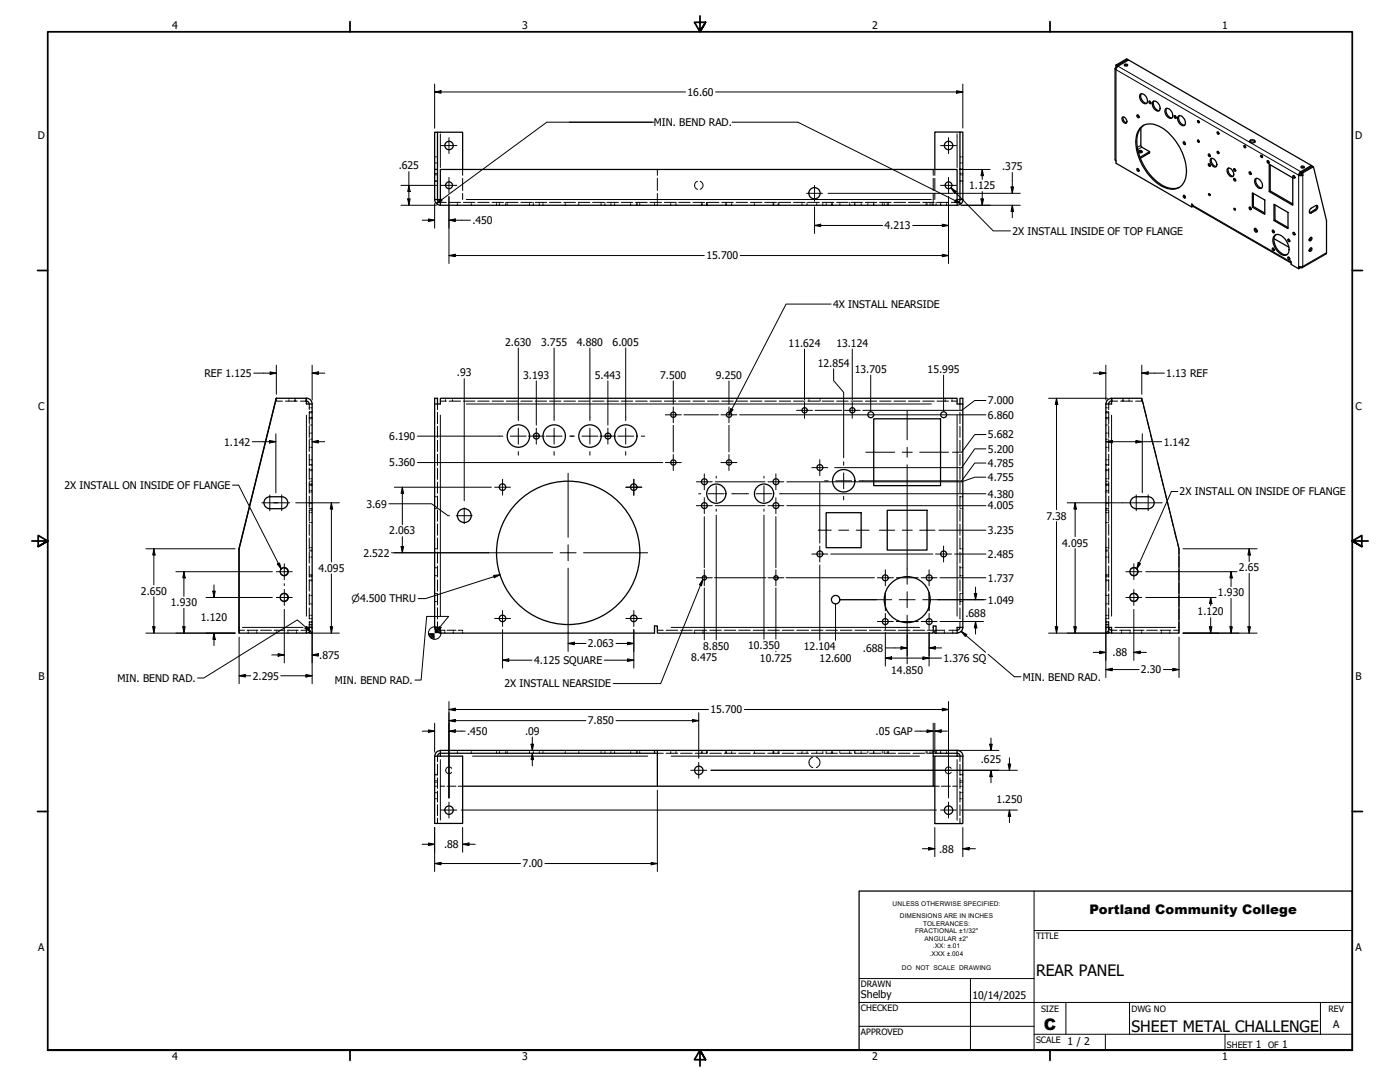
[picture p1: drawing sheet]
<svg xmlns="http://www.w3.org/2000/svg" width="559mm" height="432mm" viewBox="0 0 559 432" stroke-linecap="round" stroke-linejoin="round" font-family="sans-serif">
<!-- layer: Hidden (ANSI) -->
<g fill="none" stroke="#000" stroke-width=".4">
<path d="M173.5 62.6h.4M173.5 72.1h.4M173.5 69.2h.4M173.5 72.4h.4M174.2 62.6h.4M174.2 72.1h.4M174.2 69.2h.4M174.2 72.4h.4M184.7 67.6v2.4M184.7 71.2v4.8M184.7 77.2v2.4M262.4 67.6v2.4"/>
<path d="M262.4 71.2v4.8M262.4 77.2v2.8M278.4 72.4a1.67 1.67 0 0 0-1.2 1.6 1.67 1.67 0 0 0 1.2 1.6M279.5 72.4a1.66 1.66 0 0 1 1.1 1.6 1.66 1.66 0 0 1-1.1 1.6M372.5 67.6v2.4M372.5 71.2v4.8M372.5 77.2v2.8M373.1 67.6v2.4M373.1 71.2v4.8M373.1 77.2v2.4M383.2 62.6h.3M383.2 72.1h.3"/>
<path d="M383.2 72.3h.3M383.2 69.2h.3M383.9 62.6h.4M383.9 72.1h.4M383.9 72.3h.4M383.9 69.2h.4M175.8 80.8h2.3M179.3 80.8h4.5M182.6 80.8v.4M182.6 81.5v.4M185 80.8h4.5M188.1 80.8v.4"/>
<path d="M188.1 81.5v.4M190.7 80.8h4.6M196.4 80.8h4.6M198.2 80.8v.4M198.2 81.5v.4M199.3 80.8v.4M199.3 81.5v.4M201.9 80.8v.4M201.9 81.5v.4M202.1 80.8h4.7M202.4 80.8v.4M202.4 81.5v.4"/>
<path d="M207.9 80.8h4.6M211.3 80.8v.4M211.3 81.5v.4M212.9 80.8v.4M212.9 81.5v.4M213.6 80.8h4.6M215.3 80.8v.4M215.3 81.5v.4M216.7 80.8v.4M216.7 81.5v.4M219.3 80.8h4.6M225 80.8h4.7"/>
<path d="M225.6 80.8v.4M225.6 81.5v.4M230.8 80.8h4.6M231 80.8v.4M231 81.5v.4M236.5 80.8h4.6M239.9 80.8v.4M239.9 81.5v.4M241.4 80.8v.4M241.4 81.5v.4M242.3 80.8h4.5M243.8 80.8v.4"/>
<path d="M243.8 81.5v.4M245.3 80.8v.4M245.3 81.5v.4M248 80.8h4.5M251.7 80.8v.4M251.7 81.5v.4M253.7 80.8h4.6M254.2 80.8v.4M254.2 81.5v.4M254.3 80.8v.4M254.3 81.5v.4M255.3 80.8v.4"/>
<path d="M255.3 81.5v.4M259.5 80.8h4.5M261.2 80.8v.4M261.2 81.5v.4M262.4 80.4v.8M262.4 81.5v.4M265.2 80.8h4.5M267.7 80.8v.4M267.7 81.5v.4M269.8 80.8v.4M269.8 81.5v.4M270.9 80.8h4.6"/>
<path d="M276.6 80.8h4.6M280 80.8v.4M280 81.5v.4M280.3 80.8v.4M280.3 81.5v.4M282 80.8v.4M282 81.5v.4M282.1 80.8v.4M282.1 81.5v.4M282.3 80.8v.4M282.3 81.5v.4M282.4 80.8h4.6"/>
<path d="M288.1 80.8h4.6M289.7 80.8v.4M289.7 81.5v.4M289.9 80.8v.4M289.9 81.5v.4M292 80.8v.4M292 81.5v.4M293.8 80.8h4.6M299.5 80.8h4.6M301.1 80.8v.4M301.1 81.5v.4M305.2 80.8h4.7"/>
<path d="M308.5 80.8v.4M308.5 81.5v.4M308.7 80.8v.4M308.7 81.5v.4M308.9 80.8v.4M308.9 81.5v.4M310.6 80.8v.4M310.6 81.5v.4M310.9 80.8v.4M310.9 81.5v.4M311 80.8h4.6M316.7 80.8h4.6"/>
<path d="M320.1 80.8v.4M320.1 81.5v.4M322.1 80.8v.4M322.1 81.5v.4M322.5 80.8h4.5M326 80.8v.4M326 81.5v.4M328.2 80.8h4.6M328.4 80.8v.4M328.4 81.5v.4M329.8 80.8v.4M329.8 81.5v.4"/>
<path d="M331.9 80.8v.4M331.9 81.5v.4M332.3 80.8v.4M332.3 81.5v.4M333.9 80.8h4.6M335.2 80.8v.4M335.2 81.5v.4M339.2 80.8v.4M339.2 81.5v.4M339.7 80.8h4.5M341.2 80.8v.4M341.2 81.5v.4"/>
<path d="M343.7 80.8v.4M343.7 81.5v.4M345.4 80.8h4.5M346.4 80.8v.4M346.4 81.5v.4M348.7 80.8v.4M348.7 81.5v.4M351.1 80.8h4.6M352.2 80.8v.4M352.2 81.5v.4M352.9 80.8v.4M352.9 81.5v.4"/>
<path d="M354.1 80.8v.4M354.1 81.5v.4M354.6 80.8v.4M354.6 81.5v.4M356.8 80.8h4.6M362.6 80.8h4.6M368.3 80.8h4.6M369.6 80.8v.4M369.6 81.5v.4M370 80.8v.4M370 81.5v.4M371.2 80.8v.4"/>
<path d="M371.2 81.5v.4M372 80.8v.4M372 81.5v.4M372.5 80.4v.8M372.5 81.5v.4M373.6 80.8v.4M373.6 81.5v.4M374 80.8h4.6M375.4 80.8v.4M375.4 81.5v.4M375.5 80.8v.4M375.5 81.5v.4"/>
<path d="M377.8 80.8v.4M377.8 81.5v.4M379.7 80.8h2.3M110.3 159.7v.4h2.4M110.3 158.9v.4M115.3 158.9v.4M115.3 159.7v.4M117.6 158.9v.4M117.6 159.7v.4M118 158.9v.4M118 159.7v.4M122 158.9v.4"/>
<path d="M122 159.7v.4M177.9 158.9v.4M177.9 159.7v.4M180.6 158.9v.4M180.6 159.7v.4M322.9 158.9v.4M322.9 159.7v.4M327.3 158.9v.4M327.3 159.7v.4M377.3 158.9v.4M377.3 159.7v.4M380 158.9v.4"/>
<path d="M380 159.7v.4M443.9 158.9v.4M443.9 159.7v.4M448 158.9v.4M448 159.7v.4M448.4 158.9v.4M448.4 159.7v.4M450.7 158.9v.4M450.7 159.7v.4M455.7 159.7v.4h-2.4M455.7 159.3v-.4l.5 2.2M113.9 160.1h4.8"/>
<path d="M119.9 160.1h2.4M123.4 167.1h.4M123.4 178.5h.4M123.4 169.6h.4M123.4 175.3h.4M123.4 172.8h.4M123.4 166.6h.4M123.4 164.5h.4M123.4 164.8h.4M123.4 162.8h.4M123.4 166.8h.4M123.4 164.3h.4"/>
<path d="M123.4 161.2v2.2M123.4 164.5v4.5M123.4 170.1v4.5M123.4 175.7v4.4M124.2 167.1h.4M124.2 178.5h.4M124.2 169.6h.4M124.2 175.3h.4M124.2 172.8h.4M124.2 166.6h.4M124.2 164.5h.4M124.2 164.8h.4"/>
<path d="M124.2 162.8h.4M124.2 166.8h.4M124.2 164.3h.4M174.6 161.2v2.2M174.6 164.5v4.5M174.6 170.1v4.5M174.6 175.7v4.4M175.8 160.1h2.3M179.3 160.1h4.5M185 160.1h4.5M190.7 160.1h4.6M196.4 160.1h4.6"/>
<path d="M202.1 160.1h4.7M207.9 160.1h4.6M213.6 160.1h4.6M219.3 160.1h4.6M225 160.1h4.7M230.8 160.1h4.6M236.5 160.1h4.6M242.3 160.1h4.5M248 160.1h4.5M253.7 160.1h4.6M259.5 160.1h4.5M265.2 160.1h4.5"/>
<path d="M270.9 160.1h4.6M276.6 160.1h4.6M282.4 160.1h4.6M288.1 160.1h4.6M293.8 160.1h4.6M299.5 160.1h4.6M305.2 160.1h4.7M311 160.1h4.6M316.7 160.1h4.6M322.5 160.1h4.5M328.2 160.1h4.6M333.9 160.1h4.6"/>
<path d="M339.7 160.1h4.5M345.4 160.1h4.5M351.1 160.1h4.6M356.8 160.1h4.6M362.6 160.1h4.6M368.3 160.1h4.6M374 160.1h4.6M379.7 160.1h2.3M383.2 161.2v2.2M383.2 164.5v4.5M383.2 170.1v4.5M383.2 175.7v4.4"/>
<path d="M441.4 167.1h.4M441.4 178.5h.4M441.4 169.6h.4M441.4 175.3h.4M441.4 172.8h.4M441.4 166.6h.4M441.4 164.5h.4M441.4 164.8h.4M441.4 162.8h.4M441.4 166.8h.4M441.4 164.3h.4M442.2 167.1h.3"/>
<path d="M442.2 178.5h.3M442.2 169.6h.3M442.2 175.3h.3M442.2 172.8h.3M442.2 166.6h.3M442.2 164.5h.3M442.2 164.8h.3M442.2 162.8h.3M442.2 166.8h.3M442.2 164.3h.3M442.5 161.2v2.2M442.5 164.5v4.5"/>
<path d="M442.5 170.1v4.5M442.5 175.7v4.4M443.7 160.1h2.4M447.3 160.1h4.8M456.5 162.2l1.1 4.4M457.8 167.6l1.1 4.4M459.2 173.1l1 4.4M460.6 178.6l1 4.3M123.4 193.8h.4M123.4 192h.4M123.4 193.2h.4M123.4 195.7h.4"/>
<path d="M123.4 193.5h.4M123.4 191.1h.4M123.4 185.6h.4M123.4 183.5h.4M123.4 187.8h.4M123.4 185.4h.4M123.4 196.3h.4M123.4 187.5h.4M123.4 181.3v4.4M123.4 186.8v4.5M123.4 192.4v4.4M123.4 198v4.4"/>
<path d="M124.2 193.8h.4M124.2 192h.4M124.2 193.2h.4M124.2 195.7h.4M124.2 193.5h.4M124.2 191.1h.4M124.2 185.6h.4M124.2 183.5h.4M124.2 187.8h.4M124.2 185.4h.4M124.2 196.3h.4M124.2 187.5h.4"/>
<path d="M173.5 198.2h.4M174.2 198.2h.4M174.6 181.3v4.4M174.6 186.8v4.5M174.6 192.4v4.4M174.6 198v4.4M383.2 181.3v4.4M383.2 186.8v4.5M383.2 192.4v4.4M383.2 198v4.4M383.2 198.2h.3M383.9 198.2h.4"/>
<path d="M441.4 193.8h.4M441.4 192h.4M441.4 193.2h.4M441.4 195.7h.4M441.4 193.5h.4M441.4 191.1h.4M441.4 185.6h.4M441.4 183.5h.4M441.4 187.8h.4M441.4 185.4h.4M441.4 196.3h.4M441.4 187.5h.4"/>
<path d="M442.2 193.8h.3M442.2 192h.3M442.2 193.2h.3M442.2 195.7h.3M442.2 193.5h.3M442.2 191.1h.3M442.2 185.6h.3M442.2 183.5h.3M442.2 187.8h.3M442.2 185.4h.3M442.2 196.3h.3M442.2 187.5h.3"/>
<path d="M442.5 181.3v4.4M442.5 186.8v4.5M442.5 192.4v4.4M442.5 198v4.4M461.9 184l1.1 4.4M463.2 189.5l1.1 4.4M464.6 194.9l1.1 4.4M123.4 203h.4M123.4 204.6h.4M123.4 218.6h.4M123.4 203.6h.4M123.4 219.5h.4"/>
<path d="M123.4 200.9h.4M123.4 200.6h.4M123.4 219.9h.4M123.4 208.5h.4M123.4 203.6v4.4M123.4 209.1v4.5M123.4 214.7v4.4M124.2 203h.4M124.2 204.6h.4M124.2 218.6h.4M124.2 203.6h.4M124.2 219.5h.4"/>
<path d="M124.2 200.9h.4M124.2 200.6h.4M124.2 219.9h.4M124.2 208.5h.4M173.5 219h.4M173.5 203h.4M174.2 219h.4M174.2 203h.4M174.6 203.6v4.4M174.6 209.1v4.5M174.6 214.7v4.4M383.2 203.6v4.4"/>
<path d="M383.2 209.1v4.5M383.2 214.7v4.4M383.2 219h.3M383.2 203h.3M383.9 219h.4M383.9 203h.4M441.4 203h.4M441.4 204.6h.4M441.4 218.6h.4M441.4 203.6h.4M441.4 219.5h.4M441.4 200.9h.4"/>
<path d="M441.4 200.6h.4M441.4 219.9h.4M441.4 208.5h.4M442.2 203h.3M442.2 204.6h.3M442.2 218.6h.3M442.2 203.6h.3M442.2 219.5h.3M442.2 200.9h.3M442.2 200.6h.3M442.2 219.9h.3M442.2 208.5h.3"/>
<path d="M442.5 203.6v4.4M442.5 209.1v4.5M442.5 214.7v4.4M466 200.4l1 4.4M467.3 205.9l1.1 4.3M468.6 211.3l1.1 4.4M470 216.8l.5 2.2v2.1M112 228.9l1.4 .8M112 239.2l1.4 .8M113.4 226.6l-1 .3-.4 .4M113.4 236.9l-1 .3-.4 .4M123.4 229.7h.4"/>
<path d="M123.4 230.2h.4M123.4 231.8h.4M123.4 229.4h.4M123.4 222.3h.4M123.4 237.6h.4M123.4 231.5h.4M123.4 220.3v4.4M123.4 225.9v4.4M123.4 231.4v4.5M123.4 237v4.4M124.2 229.7h.4M124.2 230.2h.4"/>
<path d="M124.2 231.8h.4M124.2 229.4h.4M124.2 222.3h.4M124.2 237.6h.4M124.2 231.5h.4M173.5 236.9h.4M173.5 226.6h.4M173.5 229.7h.4M174.2 236.9h.4M174.2 226.6h.4M174.2 229.7h.4M174.6 220.3v4.4"/>
<path d="M174.6 225.9v4.4M174.6 231.4v4.5M174.6 237v4.4M383.2 220.3v4.4M383.2 225.9v4.4M383.2 231.4v4.5M383.2 237v4.4M383.2 236.9h.3M383.2 226.6h.3M383.2 229.7h.3M383.9 236.9h.4M383.9 226.6h.4"/>
<path d="M383.9 229.7h.4M441.4 229.7h.4M441.4 230.2h.4M441.4 231.8h.4M441.4 229.4h.4M441.4 222.3h.4M441.4 237.6h.4M441.4 231.5h.4M442.2 229.7h.3M442.2 230.2h.3M442.2 231.8h.3M442.2 229.4h.3"/>
<path d="M442.2 222.3h.3M442.2 237.6h.3M442.2 231.5h.3M442.5 220.3v4.4M442.5 225.9v4.4M442.5 231.4v4.5M442.5 237v4.4M451.2 239.2l.3 .4 1.1 .4M451.2 228.9l.3 .5 1.1 .3M452.6 236.9l-1.1 .3-.3 .4M452.6 226.6l-1.1 .3-.3 .4M470.5 222.1v4.2"/>
<path d="M470.5 227.3v4.2M470.5 232.6v4.2M470.5 237.8v4.2M95.4 251.5h2.2M98.7 251.5h4.2M99.1 251.5v.4M99.1 252.3v.4M102.5 251.5v.4M102.5 252.3v.4M104 251.5h4.3M109.4 251.5h4.3M110.3 251.5v.4"/>
<path d="M110.3 252.3v.4M114.7 251.5h4.4M114.9 251.5v.4M114.9 252.3v.4M118.4 251.5v.4M118.4 252.3v.4M120.1 251.5h2.2M123.4 249.8h.4M123.4 249.2h.4M123.4 248.5h.4M123.4 248.1h.4M123.4 245.6h.4"/>
<path d="M123.4 246.9h.4M123.4 241h.4M123.4 242.6v4.4M123.4 248.2v2.2M124 251.8l-.6 .5M124.2 249.8h.4M124.2 249.2h.4M124.2 248.5h.4M124.2 248.1h.4M124.2 245.6h.4M124.2 246.9h.4M124.2 241h.4"/>
<path d="M124.6 250.4l-.1 .7M173.5 240h.4M174.2 240h.4M174.6 242.6v4.4M174.6 248.2v2.2M175.8 251.5h1.7v.4M177.5 252.3v.4M178.4 251.5h3.6M180.9 251.5v.4M180.9 252.3v.4M182.9 251.5h1.8v.4M184.7 252.3v.4"/>
<path d="M262.4 251.5h2.3M265.9 251.5h4.6M271.7 251.5h4.6M277.2 251.5v.4M277.2 252.3v.4M277.5 251.5h4.6M280.6 251.5v.4M280.6 252.3v.4M283.3 251.5h4.6M289.1 251.5h4.6M294.8 251.5h4.7M300.7 251.5h4.6"/>
<path d="M306.5 251.5h4.6M312.2 251.5h4.7M318.1 251.5h4.6M323.8 251.5h4.7M329.6 251.5h4.7M335.4 251.5h4.6M341.2 251.5h4.7M347 251.5h4.7M352.8 251.5h4.6M358.6 251.5h4.6M364.4 251.5h4.7M370.2 251.5h2.3"/>
<path d="M373.6 251.5h3.4M376.9 251.5v.4M376.9 252.3v.4M378.7 251.5h3.3M380.3 251.5v.4M380.3 252.3v.4M383.2 242.6v4.4M383.2 248.2v2.2M383.2 240h.3M383.9 240h.4M441.4 250.4l.2 .7M441.4 249.8h.4"/>
<path d="M441.4 249.2h.4M441.4 248.5h.4M441.4 248.1h.4M441.4 245.6h.4M441.4 246.9h.4M441.4 241h.4M442 251.8l.5 .5M442.2 249.8h.3M442.2 249.2h.3M442.2 248.5h.3M442.2 248.1h.3M442.2 245.6h.3"/>
<path d="M442.2 246.9h.3M442.2 241h.3M442.5 242.6v4.4M442.5 248.2v2.2M443.7 251.5h2.1M446.9 251.5h4.3M447.7 251.5v.4M447.7 252.3v.4M451 251.5v.4M451 252.3v.4M452.3 251.5h4.3M455.7 251.5v.4"/>
<path d="M455.7 252.3v.4M457.7 251.5h4.3M463 251.5h4.4M463.5 251.5v.4M463.5 252.3v.4M466.9 251.5v.4M466.9 252.3v.4M468.4 251.5h2.2M470.5 243v4.2M470.5 248.3v2.5M470.5 251.1v.8M470.5 252.3v.4"/>
<path d="M182.6 299.5v.3M188.1 299.5v.3M198.2 299.5v.3M199.3 299.5v.3M201.9 299.5v.3M202.4 299.5v.3M211.3 299.5v.3M212.9 299.5v.3M215.3 299.5v.3M216.7 299.5v.3M225.6 299.5v.3M231 299.5v.3"/>
<path d="M239.9 299.5v.3M241.4 299.5v.3M243.8 299.5v.3M245.3 299.5v.3M251.7 299.5v.3M254.2 299.5v.3M254.3 299.5v.3M255.3 299.5v.3M267.7 299.5v.3M269.8 299.5v.3M280 299.5v.3M280.3 299.5v.3"/>
<path d="M282 299.5v.3M282.1 299.5v.3M282.3 299.5v.3M289.7 299.5v.3M289.9 299.5v.3M292 299.5v.3M301.1 299.5v.3M308.5 299.5v.3M308.7 299.5v.3M308.9 299.5v.3M310.6 299.5v.3M310.9 299.5v.3"/>
<path d="M320.1 299.5v.3M322.1 299.5v.3M326 299.5v.3M328.4 299.5v.3M329.8 299.5v.3M331.9 299.5v.3M332.3 299.5v.3M335.2 299.5v.3M339.2 299.5v.3M341.2 299.5v.3M343.7 299.5v.3M346.4 299.5v.3"/>
<path d="M348.7 299.5v.3M352.2 299.5v.3M352.9 299.5v.3M354.1 299.5v.3M354.6 299.5v.3M369.6 299.5v.3M370 299.5v.3M371.2 299.5v.3M372 299.5v.3M375.4 299.5v.3M375.5 299.5v.3M377.8 299.5v.3"/>
<path d="M173.5 313.8h.4M173.5 309.2h.4M173.5 318.8h.4M173.5 309h.4M173.5 312.2h.4M174.2 313.8h.4M174.2 309.2h.4M174.2 318.8h.4M174.2 309h.4M174.2 312.2h.4M174.6 301.8v2.1M174.6 305v4.3"/>
<path d="M174.6 310.4v4.2M174.6 315.7v4.3M175.8 313.8h1.7M178.4 313.8h3.6M180.3 306.6a1.34 1.34 0 0 0-2-.2 1.34 1.34 0 0 0 0 2 1.34 1.34 0 0 0 2-.2M182.6 300.2v.4M182.9 313.8h1.8M188.1 300.2v.4M198.2 300.2v.4M199.3 300.2v.4M201.9 300.2v.4M202.4 300.2v.4"/>
<path d="M211.3 300.2v.4M212.9 300.2v.4M215.3 300.2v.4M216.7 300.2v.4M225.6 300.2v.4M231 300.2v.4M239.9 300.2v.4M241.4 300.2v.4M243.8 300.2v.4M245.3 300.2v.4M251.7 300.2v.4M254.2 300.2v.4"/>
<path d="M254.3 300.2v.4M255.3 300.2v.4M262.4 300.6h2.3M265.9 300.6h4.6M267.7 300.2v.4M269.8 300.2v.4M271.7 300.6h4.6M280 300.2v.4M280.3 300.2v.4M282 300.2v.4M282.1 300.2v.4h-4.6M282.3 300.2v.4"/>
<path d="M283.3 300.6h4.6M289.1 300.6h4.6M289.7 300.2v.4M289.9 300.2v.4M292 300.2v.4M294.8 300.6h4.7M300.7 300.6h4.6M301.1 300.2v.4M306.5 300.6h4.6M308.5 300.2v.4M308.7 300.2v.4M308.9 300.2v.4"/>
<path d="M310.6 300.2v.4M310.9 300.2v.4M312.2 300.6h4.7M318.1 300.6h4.6M320.1 300.2v.4M322.1 300.2v.4M323.8 300.6h4.7M324.4 302.1a2.2 2.2 0 0 0-1.5 2.1 2.2 2.2 0 0 0 1.5 2.1M325.8 302.1a2.22 2.22 0 0 1 1.5 2.1 2.22 2.22 0 0 1-1.5 2.1M326 300.2v.4M328.4 300.2v.4M329.6 300.6h4.7"/>
<path d="M329.8 300.2v.4M331.9 300.2v.4M332.3 300.2v.4M335.2 300.2v.4M335.4 300.6h4.6M339.2 300.2v.4M341.2 300.2v.4M341.2 300.6h4.7M343.7 300.2v.4M346.4 300.2v.4M347 300.6h4.7M348.7 300.2v.4"/>
<path d="M352.2 300.2v.4M352.8 300.6h4.6M352.9 300.2v.4M354.1 300.2v.4M354.6 300.2v.4M358.6 300.6h4.6M364.4 300.6h4.7M369.6 300.2v.4M370 300.2v.4M370.2 300.6h2.3M371.2 300.2v.4M372 300.2v.4"/>
<path d="M373.1 313.8h1.8M375.4 300.2v.4M375.5 300.2v.4M375.8 313.8h3.5M377.8 300.2v.4M379.7 306.6a1.34 1.34 0 0 0-2-.2 1.34 1.34 0 0 0 0 2 1.34 1.34 0 0 0 2-.2M380.2 313.8h1.8M383.2 301.8v2.1M383.2 305v4.3M383.2 310.4v4.3M383.2 315.8v4.3M383.2 313.8h.3"/>
<path d="M383.2 309.2h.3M383.2 318.8h.3M383.2 312.2h.3M383.2 309.1h.3M383.9 313.8h.4M383.9 309.2h.4M383.9 318.8h.4M383.9 312.2h.4M383.9 309.1h.4M174.6 321.1v4.3M174.6 326.5v2.1M383.2 321.2v4.3"/>
<path d="M383.2 326.6v2.1"/>
</g>
<!-- layer: Visible (ANSI) -->
<g fill="none" stroke="#000" stroke-width=".51">
<path d="M445.1 27.4v36.4l.4 .4v1l30.2 17.4M445.5 26.9l-.4 .5 .4 .4 .5-1.3 4.5-2.6 72.9 42.1-4.5 2.6-.5 1.3M445.5 26v.9M445.5 26l.3 .2M445.5 26.9l.1 .2M445.8 26.2v.6M448.8 25.8a.68 .68 0 0 1 .8-.2 .68 .68 0 0 1 .4 .6 .69 .69 0 0 1-.7 .2 .69 .69 0 0 1-.5-.6zM448.9 26.2h1.1M450.1 23.7l-4.3 2.5M450.2 24.1l-.5-.6-4.2 2.5M455.2 37.6a2.46 2.46 0 0 1 2.8 3 1.18 1.18 0 0 1-1.2 .9 1.18 1.18 0 0 1-1.1-1 2.5 2.5 0 0 1-.5-2.9zM455.5 37.4a2.85 2.85 0 0 0 2.2 3.8"/>
<path d="M173.5 52.8h1.1v14.8h-1.1zM174.6 52.8h10.1v14.8M383.2 52.7h-10.1v14.9M383.2 52.7h1.1v14.9h-1.1zM447.9 46.9a1.45 1.45 0 0 1 1.6 .4 1.45 1.45 0 0 1 .3 1.5 1.18 1.18 0 0 1-1.4 .1 1.18 1.18 0 0 1-.5-1.2zM448.3 46.7a1.92 1.92 0 0 0 1.3 2.3M453.8 46a.58 .58 0 0 1 .7 .2 .58 .58 0 0 1-.2 .8l-.5-.6zM454.2 45.9l.5 .8M455 51.2a6.5 6.5 0 0 1 8.4-.4 21.4 21.4 0 0 1 10 19.4 5.6 5.6 0 0 1-8.3 4.7 20.8 20.8 0 0 1-11.5-20.9zM455.4 51.1v7.3l3.5 2.1v.5l-3.7 2.2M456.5 50a9 9 0 0 0-2.5 9.4 21.7 21.7 0 0 0 11.6 15.3l2.4 .5 2.8-.5M458.7 40.3a.53 .53 0 0 1 .6 .4 .53 .53 0 0 1-.3 .6l-.5-.7z"/>
<path d="M458.9 40.4l.5 .7M460.2 40.5a2.52 2.52 0 0 1 2.8 3.1 1.09 1.09 0 0 1-.9 .8 1.09 1.09 0 0 1-1.1-.6 2.83 2.83 0 0 1-.8-3.3zM460.6 40.3a2.76 2.76 0 0 0 2.2 3.8M465.3 43.4a2.46 2.46 0 0 1 2.8 3.1 1.18 1.18 0 0 1-1.2 .8 1.18 1.18 0 0 1-1.1-.9 2.52 2.52 0 0 1-.5-3zM465.6 43.2a2.77 2.77 0 0 0 2.2 3.8M468.8 46.2a.61 .61 0 0 1 .6 .3 .61 .61 0 0 1-.2 .7l-.4-.3zM469.1 46.2l.4 .8M470.3 46.4a2.06 2.06 0 0 1 2.7 1.9 1.13 1.13 0 0 1 .1 1.3 1.13 1.13 0 0 1-1.4 .4 2.91 2.91 0 0 1-1.4-3.6zM470.7 46.2a2.68 2.68 0 0 0 2.2 3.7M472.4 56.6a.56 .56 0 0 1 .7 .3 .56 .56 0 0 1-.4 .8l-.3-.4zM472.7 56.6l.4 .8M478 48.1a.5 .5 0 0 1 .6 .3 .5 .5 0 0 1-.2 .6l-.3-.2z"/>
<path d="M478 55.9a.46 .46 0 0 1 .6 .3 .46 .46 0 0 1-.3 .6zM478.3 48.1l.4 .6M478.3 55.9l.4 .6M485.8 52.6a.46 .46 0 0 1 .7 .3 .46 .46 0 0 1-.4 .6zM486.2 52.7l.3 .6M496.5 58.1a.44 .44 0 0 1 .6 .3 .44 .44 0 0 1-.3 .5zM496.9 58.2l.3 .5M498.9 56.6a1.46 1.46 0 0 1 2.1 0M498.9 56.1a1.18 1.18 0 0 1 2.1 .5 1.25 1.25 0 0 1-2.2-.3zM173.5 67.6v12M173.5 79.6h2.3M173.5 79.6l.2 1 .7 .8 1.4 .5"/>
<path d="M174.6 67.6v12l.3 .7 .9 .5M175.8 67.6h206.2v14.3h-206.2zM383.2 67.6v12l-.2 .7-1 .5M384.3 67.6v12h-2.3M384.4 79.6l-.5 1.4-.8 .7-1.1 .2M453.8 67.4a.58 .58 0 0 1 .7 .2 .58 .58 0 0 1-.2 .8l-.4-.4zM454.2 67.3l.5 .8M454.3 60.4a.81 .81 0 0 1 .9-.4 .81 .81 0 0 1 .6 .8l-.7 .2-.7-.2M454.3 60.7l.9-.2 .6 .3M458.9 60.5l-3.9 2.3M472.4 78a.56 .56 0 0 1 .7 .3 .56 .56 0 0 1-.4 .8l-.4-.6zM472.7 78l.4 .8"/>
<path d="M482.3 61.6a.56 .56 0 0 1 .7 .2 .56 .56 0 0 1-.1 .7zM482.3 65.5a.56 .56 0 0 1 .7 .2 .56 .56 0 0 1-.1 .7zM482.7 61.5l.4 .8M482.7 65.4l.4 .8M482.8 77.4l.2 .3M483.3 63.3a2.1 2.1 0 0 1 2 1.1 2.1 2.1 0 0 1-.1 2.2 2.36 2.36 0 0 1-1.9-3.3zM483.6 63.2a2.47 2.47 0 0 0 1.9 3.2M485.8 60.5a.44 .44 0 0 1 .7 .2 .44 .44 0 0 1-.4 .6zM486.2 60.5l.3 .5M490 67.2a2.13 2.13 0 0 1 2.1 3.2 1.99 1.99 0 0 1-2.3-2.4zM490.3 67.1a2.41 2.41 0 0 0 2 3.2M492.5 67.3a.53 .53 0 0 1 .7 .4 .53 .53 0 0 1-.4 .6l-.4-.5z"/>
<path d="M492.5 71.2a.53 .53 0 0 1 .7 .4 .53 .53 0 0 1-.4 .6l-.4-.5zM492.8 67.3l.4 .8M492.8 71.2l.4 .8M498.7 68.6a.53 .53 0 0 1 .6 .3 .53 .53 0 0 1-.3 .7l-.4-.5zM499 68.6l.4 .7M499.9 77l4.9 2.8v5.7l-4.9-2.8zM500.3 77.2v5.2l4.5 2.6M501.1 71.4a2.48 2.48 0 0 1 2.8 3.1 1.18 1.18 0 0 1-1.2 .8 1.18 1.18 0 0 1-1.1-1 2.5 2.5 0 0 1-.5-2.9zM501.5 71.2a2.85 2.85 0 0 0 2.1 3.8M503.2 62a.51 .51 0 0 1 .6 .2 .51 .51 0 0 1-.1 .7l-.5-.4zM503.6 62l.3 .5M505.8 64.2a.51 .51 0 0 1 .7 .3 .51 .51 0 0 1-.3 .7z"/>
<path d="M506.2 64.1l.4 .8M506.6 65.5l9.4 5.5v10.9l-9.4-5.4zM507 65.8v10.4l9 5.2M507 76.2l-.4 .3M516.1 70a.64 .64 0 0 1 .7 .4 .64 .64 0 0 1-.2 .7l-.5-.4zM516.4 70.1l.5 .8M518.4 69.9h1.6M518.7 69.7h.9M518.7 69.7l-.3 .2M519.3 66.5a.66 .66 0 0 1 .7-.3 .66 .66 0 0 1 .5 .7 .69 .69 0 0 1-.7 .2 .69 .69 0 0 1-.5-.6zM519.4 66.9h1.1M520 69l-.4-.2v.9l.4 .2"/>
<path d="M520 69v.9M523.4 66v.5M524.3 66.5l5.2 21.5v13l-9.8 5.8M524.3 66.5l-.5-.2-4.6 2.7-.5 .7M524.3 66.5l-4.3 2.5M475.7 81.4l.4 .3v.7l-.4 .2zM476.1 81.9l.2 .5 38.9 22.5M492.9 83.2l.2 .3M498.6 82.7a.51 .51 0 0 1 .7 .3 .51 .51 0 0 1-.3 .7zM499 82.7l.4 .7M500.3 82.4l-.4 .3M500.7 91.2a.85 .85 0 0 1 .9 .4 .85 .85 0 0 1-.1 1 1.06 1.06 0 0 1-.8-1.4z"/>
<path d="M501 91.1l.1 .7 .7 .7M507.8 91.9a.51 .51 0 0 1 .7 .3 .51 .51 0 0 1-.3 .7zM507.8 99.1a.56 .56 0 0 1 .7 .3 .56 .56 0 0 1-.1 .7zM508.2 91.9l.4 .7M508.2 99l.4 .8M508.5 81.5l5.6 3.3v6.4l-5.6-3.2zM508.5 95.2l6 3.5M508.8 94a3.2 3.2 0 0 1 4.2 1.5 4.9 4.9 0 0 1 .7 6.1 3.5 3.5 0 0 1-4.3-1.9 4.9 4.9 0 0 1-.6-5.7zM508.9 81.8v6l5.2 3M508.9 87.8l-.4 .2M509.2 93.7a5.1 5.1 0 0 0 1.1 6.4 3.3 3.3 0 0 0 3.5 1.4M514.1 95.4a.53 .53 0 0 1 .7 .4 .53 .53 0 0 1-.4 .7l-.4-.6z"/>
<path d="M514.3 95.4l.5 .8M516.1 92.8a.56 .56 0 0 1 .7 .3 .56 .56 0 0 1-.2 .7l-.5-.4zM516.4 92.8l.5 .7M523 99.1l.2-.2a.63 .63 0 0 1 .3 1 .63 .63 0 0 1-1 0zM523 94.9l.4-.2a.75 .75 0 0 1 .1 .9 .75 .75 0 0 1-.9 .3zM523.2 83.2l1.9-1.2a.71 .71 0 0 1 1 .4 .71 .71 0 0 1-.3 .9l-.7 .7-1.7 1a.68 .68 0 0 1-.9-.3 .68 .68 0 0 1 .3-.9zM523.2 94.7l-.1 .7-.6 .5M523.2 98.9l-.1 .7-.6 .5M525.5 82l.1 .4-.4 1-2.5 1.4M514.1 102.6a.53 .53 0 0 1 .7 .3 .53 .53 0 0 1-.4 .7l-.4-.7zM514.3 102.6l.5 .8M515.4 105l-.4-.9 .4 .3v1.1l3 1.8"/>
<path d="M518.7 106.5v.5l-.3 .3v-1h1.6l-.4 .6-.9-.3M110.2 158.9h12.1v2.3h2.3v89.2h-2.3v2.3h-26.9v-33.7zM122.3 158.9l1.4 .5 .7 .8 .2 1M443.7 158.9h12l14.9 60.1v33.7h-26.9v-2.3h-2.3v-89.2h2.3zM443.7 158.9l-1.6 .7-.6 1.6M122.3 160.1l.6 .2 .5 .9M173.5 161.2h2.3v-2.3h206.2v2.3h2.3M174.6 161.2v-2.3h-1.1v91.5M348.7 167.1h26.7v26.7h-26.7zM383.2 161.2v-2.3h1.1v91.5M443.7 160l-.7 .2-.5 1M107.7 198.2h4.8a2.38 2.38 0 0 1 2.4 2.4 2.38 2.38 0 0 1-2.4 2.4h-4.8"/>
<path d="M107.7 198.2a2.38 2.38 0 0 0-2.4 2.4 2.38 2.38 0 0 0 2.4 2.4M452.1 198.8l1.4-.6h4.8a2.38 2.38 0 0 1 2.4 2.4 2.38 2.38 0 0 1-2.4 2.4h-4.8a2.38 2.38 0 0 1-2.2-1.6 2.38 2.38 0 0 1 .8-2.6zM329.8 204.6h13.9v14h-13.9zM354.1 203.6h15.9v15.9h-15.9zM113.4 226.6a1.56 1.56 0 0 1 1.5 1.5 1.56 1.56 0 0 1-1.5 1.6M113.4 236.9a1.56 1.56 0 0 1 1.5 1.5 1.56 1.56 0 0 1-1.5 1.6M452.6 236.8a1.62 1.62 0 0 1 1.6 1.6 1.62 1.62 0 0 1-1.6 1.6M452.6 226.5a1.62 1.62 0 0 1 1.6 1.6 1.62 1.62 0 0 1-1.6 1.6M95.4 250.4v2.3M95.4 251.5h.1M123.4 252.4l-1.1 .3M124.6 250.4v2.3h-1.2v-2.4l-.2 .7-.9 .5"/>
<path d="M173.5 250.4h2.3v2.3h85.4v-2.9h1.2v2.9h110.1v-2.9h1.1v2.9M173.5 250.3l.7 1.6 1.6 .7M174.6 250.3l.3 .7 .9 .5M383.2 250.3l-.3 .7-.9 .5M384.3 250.3l-.7 1.6-1.6 .7M384.3 250.4h-2.3v2.3h-8.9v-1.2h.5M441.4 250.4v2.3h1.1v-2.4l.3 .7 .9 .5M442.5 252.4l1.2 .3M175.8 299.5l-1.6 .7-.7 1.6M261.2 299.5h-85.4v2.3M262.4 299.5h110.1v14.3M262.4 299.5h-1.2v1.1h1.2"/>
<path d="M262.4 299.5v14.3h110.1M372.5 299.5h1.1v1.1h-1.1M373.6 299.5h8.4v2.3M382 299.5l1.1 .2 .8 .6 .5 1.5M173.5 301.8h11.2v26.8h-11.2zM175.8 300.6h85.4M175.8 300.6l-.7 .2-.5 1M184.7 313.8h77.7M372.5 313.8h.6M373.1 301.8h11.2v26.9h-11.2zM373.6 300.6h8.4M382 300.6l.7 .2 .5 1"/>
<circle cx="179.2" cy="58.1" r="1.68"/>
<circle cx="378.6" cy="58.1" r="1.68"/>
<circle cx="179.2" cy="73.9" r="1.37"/>
<circle cx="325.1" cy="77.1" r="2.25"/>
<circle cx="378.6" cy="73.9" r="1.37"/>
<circle cx="482.7" cy="77.6" r=".39"/>
<circle cx="492.8" cy="83.4" r=".36"/>
<circle cx="206.9" cy="174" r="4.5"/>
<circle cx="214.1" cy="174" r="1.17"/>
<circle cx="221.2" cy="174" r="4.5"/>
<circle cx="235.5" cy="174" r="4.5"/>
<circle cx="242.7" cy="174" r="1.17"/>
<circle cx="249.8" cy="174" r="4.5"/>
<circle cx="268.8" cy="165.5" r="1.05"/>
<circle cx="291" cy="165.5" r="1.05"/>
<circle cx="321.2" cy="163.7" r="1.05"/>
<circle cx="340.2" cy="163.7" r="1.05"/>
<circle cx="347.6" cy="165.5" r="1.17"/>
<circle cx="376.7" cy="165.5" r="1.17"/>
<circle cx="200.6" cy="194.4" r="1.3"/>
<circle cx="253" cy="194.4" r="1.3"/>
<circle cx="268.8" cy="184.6" r="1.05"/>
<circle cx="281.1" cy="192.2" r="1.17"/>
<circle cx="285.9" cy="197" r="3.8"/>
<circle cx="291" cy="184.6" r="1.05"/>
<circle cx="305" cy="197" r="3.8"/>
<circle cx="309.7" cy="192.2" r="1.17"/>
<circle cx="327.2" cy="186.6" r="1.17"/>
<circle cx="336.8" cy="191.9" r="4.5"/>
<circle cx="185.3" cy="205.8" r="2.76"/>
<circle cx="281.1" cy="201.8" r="1.17"/>
<circle cx="309.7" cy="201.8" r="1.17"/>
<circle cx="113.4" cy="228.1" r="1.62"/>
<circle cx="113.4" cy="238.4" r="1.62"/>
<circle cx="226.8" cy="220.6" r="28.6"/>
<circle cx="281.1" cy="230.6" r=".86"/>
<circle cx="309.7" cy="230.6" r=".86"/>
<circle cx="327.2" cy="221.1" r="1.17"/>
<circle cx="333.5" cy="239.3" r="1.68"/>
<circle cx="353.3" cy="230.6" r="1.17"/>
<circle cx="362.1" cy="239.3" r="9.2"/>
<circle cx="370.9" cy="230.6" r="1.17"/>
<circle cx="376.7" cy="221.1" r="1.17"/>
<circle cx="452.6" cy="228.1" r="1.62"/>
<circle cx="452.6" cy="238.4" r="1.62"/>
<circle cx="200.6" cy="246.8" r="1.3"/>
<circle cx="253" cy="246.8" r="1.3"/>
<circle cx="353.3" cy="248.1" r="1.17"/>
<circle cx="370.9" cy="248.1" r="1.17"/>
<circle cx="278.9" cy="307.4" r="1.68"/>
<circle cx="179.2" cy="323.3" r="1.68"/>
<circle cx="378.6" cy="323.3" r="1.68"/>
</g>
<!-- layer: Visible Narrow (ANSI) -->
<g fill="none" stroke="#000" stroke-width=".4">
<path d="M446.2 26.4l73 42.1v.5M175.8 53.5v13.4M382 53.4v13.5M455.4 58l-1.4 .8M455.7 58.7l-1.6 1M186.1 79.6h185.6M445.5 64.2v-36.4l72.9 42.1v36.4M520 69.9v36.4l9.5-5.5M476.1 81.9l38.9 22.5 .2-.1M523 84.8l.4 .2M524.7 83.8l.4 .2M519.2 106.5v.3"/>
<path d="M122.3 165.7v80.2M175.8 165.7v80.2M186.1 161.2h185.6M382 165.7v80.2M443.7 165.7v80.2M95.4 250.4h.1M96.8 250.4h24.2M267.9 250.4h99.1M445 250.4h24.3M175.8 303.1v24.2M188.6 301.8h69.9M267.9 301.8h99.1"/>
<path d="M372.6 301.8h.5M382 303.1v24.2"/>
</g>
<!-- layer: Hidden Narrow (ANSI) -->
<g fill="none" stroke="#000" stroke-width=".4">
<path d="M173.5 65h.4M173.5 69.8h.4M174.2 65h.4M174.2 69.8h.4M383.2 65h.4M383.2 69.8h.4M383.9 65h.4M383.9 69.8h.4M173.5 311.6h.4M173.5 316.4h.4M174.2 311.6h.4M174.2 316.4h.4"/>
<path d="M383.2 311.6h.4M383.2 316.4h.4M383.9 311.6h.4M383.9 316.4h.4"/>
</g>
<!-- layer: Border (ANSI) -->
<g fill="none" stroke="#000" stroke-width=".7">
<path d="M139.7 8.6v4.1M279.4 6.3v6.4l-2.2-3.8h4.4l-2.2 3.8 2.2-3.8M419.1 8.6v4.1M15 107.9h4M539.8 107.9h4M12.7 215.9h6.3l-3.8-2.2v4.4l3.8-2.2-3.8 2.2M546.1 215.9h-6.3l3.8-2.2v4.4l-3.8-2.2 3.8 2.2M15 323.8h4M539.8 323.8h4M19 419.1v-406.4h520.8v406.4h-520.8h520.8M139.7 419.1v4.1M419.1 419.1v4.1"/>
<path d="M281.6 422.9l-2.2-3.8 2.2 3.8h-4.4l2.2-3.8v6.3"/>
</g>
<!-- layer: Title (ANSI) -->
<path d="M412.7 355.6v63.5M412.7 371.3h127.1M342.9 390.5h69.8M387.3 390.5v28.6M342.9 409.6h69.8M342.9 400h196.9M412.7 412.7h127.1M425.4 400v12.7M441.2 412.7v6.4M450.8 400v12.7M488.9 412.7v6.4M527 400v12.7" fill="none" stroke="#000" stroke-width=".4"/>
<path d="M342.9 355.6h196.9v63.5h-196.9z" fill="none" stroke="#000" stroke-width=".51"/>
<!-- layer: Dimension (ANSI) -->
<g fill="none" stroke="#000" stroke-width=".4">
<path d="M173.5 36.7l2.5-.5v1zM173.5 36.7h100.1M173.5 33.5v17.7M285.6 36.7h98.7M381.8 36.2l2.5 .5-2.5 .5zM384.3 33.5v17.6M160 74h14.7M162.8 79.4h.9l-.5 2.5zM163.2 74l.5 2.5h-.9zM163.2 68.5v13.4M179.2 78.5v26.7M330.5 77.2h48"/>
<path d="M378.6 78.5v26.7M378.7 77.2h1.6M380.7 77.2h26.5M383.6 67.6h11.6M391.5 79.4h1.1l-.6 2.5zM392 67.6l.6 2.5h-1.1zM392 67.6v4M392 76.5v5.4M403.5 74.6h1.1l-.5 2.6zM404.1 68.8v8.4M160 81.9h14.2M168.5 87.9h5"/>
<path d="M171 87.4l2.5 .5-2.5 .5zM173.5 81.2v9.9M179.2 87.9l2.5-.5v1zM179.2 87.9h8.6M325.1 90l2.5-.5v.9zM325.1 90h27.2M325.1 82.6v10.6M364.3 90h14.3M376.1 89.5l2.5 .5-2.5 .4zM383.6 81.9h23.6M404.1 81.9l.5 2.5h-1.1zM404.1 81.9v5"/>
<path d="M179.2 102l2.5-.5v.9zM179.2 102h101.9M295.5 102h83.1M376.1 101.5l2.5 .5-2.5 .4zM206.9 138.9v27.5M221.2 138.9v27.5M235.5 138.9v27.5M249.7 138.9v27.5M321.1 139.3v20.3M340.2 139.3v20.3M101.3 148.9h9M107.8 148.4l2.5 .5-2.5 .5z"/>
<path d="M110.3 145.7v11.7M124.6 148.9l2.5-.5v1zM124.6 148.9h5M124.6 145.7v13.9M185.3 151.1v48.7M214.1 152v17.7M242.6 152v17.7M268.7 152v9.3M291 152v9.3M332.7 147.2v4.7l4 4.7v7M347.5 149.7v14.3M376.6 149.7v14.3"/>
<path d="M393.5 159.8h-4.4l-5.2 4h-39.5M418.5 158.9h23.6M421.7 158.9l.5 2.5h-1zM421.7 158.9v44.5M436.4 148.9h5M438.9 148.4l2.5 .5-2.5 .5zM441.4 145.7v13.9M455.7 148.9l2.6-.5v1zM455.7 148.9h9.1M455.7 145.7v11.7M100.7 176.3h9.4M107.6 175.8l2.5 .5-2.5 .5z"/>
<path d="M110.1 173.1v23.6M124.6 176.3l2.5-.5v1zM124.6 176.3h5M166.6 174.1h32.7M268.7 169.7v10.6M273 165.5h13.8M291 169.7v10.6M295.2 165.5h25.9M321.2 165.5h18.9M325.3 163.8h10.7M336.7 163.8v18.9M340.3 165.5h21.7"/>
<path d="M362.2 165.5h31.3M393.5 179.1h-4.4l-5.2 7.5h-21.7M393.5 173.4h-4.4l-5.2 7.1h-3.7M441.4 176.3l2.5-.5v1zM441.4 176.3h22.3M453.4 175.8l2.5 .5-2.5 .5zM455.9 173.1v23.6M157.4 194.4h38.8M160.6 194.4l.5 2.5h-1zM160.6 194.4v15M166.6 184.6h97.9M285.5 192.3h.3"/>
<path d="M286 192.3h18.9M292.9 197h5M305.1 192.3h.3M311.9 197h24.8M314.1 192.3h22.6M327.2 192.6v18.9M333.2 186.6h3.5M336.9 197h56.6M336.9 192.3h25.1M336.9 186.6h25.1M344.4 191.9h17.6M362.1 197v14.5"/>
<path d="M393.5 190.4h-4.4l-5.2 1.9h-21.7M393.5 184.8h-4.4l-5.2 7.1h-21.7M58.2 219h35.7M61.4 219l.5 2.5h-.9zM61.4 219v14.4M118 200.7h17.4M132.3 200.7l.5 2.4h-1zM132.3 200.7v23.6M155.2 201h17.1l6.5 4.8h.6M160.1 218.1h1l-.5 2.5zM160.6 214.2v6.4M281.1 206.2v20.4"/>
<path d="M285.5 201.8h.3M285.9 205.6v49.7M286 201.8h18.9M304.9 205.6v49.5M305.1 201.8h.3M309.7 206.2v20.4M314.1 201.8h79.4M327.2 211.6v5.1M362.1 211.6v15.4M374.8 211.6h18.7M421.7 208.2v44.5M426 200.7h22"/>
<path d="M429.1 200.7l.5 2.4h-1zM429.1 200.7v13.5M429.1 218.9v33.8M472.2 219h29.6M498.6 219l.5 2.5h-1zM498.6 219v5.1M61.4 238.2v14.5M70.2 228.2h38.5M73.4 228.2l.5 2.4h-.9zM73.4 228.2v9.8M82.2 238.4h26.5M85 235.9h.9l-.5 2.5z"/>
<path d="M85.4 233.4v5M113.5 232.9v.8M132.3 229v23.7M156.3 220.6h38.7h-37.6M197 229.6l2.6-.2-2.3 1.2zM199.6 229.4l-29.7 9.5h-3M281.1 234.6v20.7M285.2 230.6h20.5M309.7 234.6v20.5M313.8 230.6h35.2M327.2 225.5v30M331.6 221.1h40.7"/>
<path d="M335.1 239.3h14.7M353.4 236.5v2.7M353.4 239.4v4.3M357.8 230.6h4.2M362.2 230.6h4.3M370.8 236.5v2.7M370.8 239.4v4.3M374.4 239.3h18.2M375.2 230.6h18.3M381 221.1h12.5M383.9 239.3h9.6M388.9 236.9h1l-.5 2.4z"/>
<path d="M389.4 234.3v5M457.3 228.2h36.4M457.3 238.4h28.1M483.2 238.4l.5 2.5h-1zM483.2 238.4v3.3M491.4 228.2l.5 2.4h-1zM491.4 228.2v5.9M491.4 238.8v13.9M498.6 228.9v23.8M58.2 252.7h35.7M61 250.1h.9l-.5 2.6zM73 250.1h.9l-.5 2.6z"/>
<path d="M73.4 242.8v9.9M85.4 252.7l.5 2.4h-.9zM85.4 252.7v4.9M95.4 254.3v18.6M113.5 243.2v21.3M123.9 252.7h11.5M124.6 252v20.9M131.8 250.1h1l-.5 2.6zM200.6 251.3v15.3M226.8 256.8l2.4-.5v1zM226.8 256.8h7.1M226.8 252.3v7.7"/>
<path d="M245.9 256.8h7.1M250.4 256.3l2.6 .5-2.6 .5zM253 251.3v15.3M309.7 259.8v.3M333.5 240.9v14.6M353.4 252.4v13.4M353.4 258.6h8.7M357.8 248h4.2M359.6 258.1l2.5 .5-2.5 .5zM362.1 253.2v11.7M362.1 251.7v10M362.2 248h4.3"/>
<path d="M370.8 258.6l2.5-.5v1zM370.8 252.4v13.4M370.8 258.6h5.1M375.2 248h17.4M389.4 248l.5 2.6h-1zM389.4 248v5M418.5 252.7h23.6M421.2 250.1h1l-.5 2.6zM428.6 250.1h1l-.5 2.6zM438.9 259.8l2.5 .5-2.5 .6zM441.4 252v18.4M452.6 243.2v20.3"/>
<path d="M470.6 254.3v16.1M472.2 252.7h29.6M482.7 250.1h1l-.5 2.6zM483.2 246.5v6.2M490.9 250.1h1l-.5 2.6zM498.1 250.1h1l-.5 2.6zM95.4 269.7l2.5-.5v1zM95.4 269.7h4.7M108.5 261.4h5M111 260.9l2.5 .5-2.5 .5zM112.1 269.7h12.5M122.1 269.2l2.5 .5-2.5 .5z"/>
<path d="M124.6 261.4l2.5-.5v1zM124.6 261.4h2.5M179.2 280v38.5M200.6 263.5l2.5-.5v1zM200.6 263.5h11.7M241.2 263.5h11.8M250.4 263l2.6 .5-2.6 .5zM353.4 262.6l2.5-.5v1zM353.4 262.6h22.4M368.4 262.1l2.4 .5-2.4 .5zM378.6 280v38.5M436.4 260.3h5"/>
<path d="M441.4 267.2l2.5-.5v1zM441.4 267.2h13.3M452.6 260.3l2.5-.5v1.1zM452.6 260.3h5M464.4 267.2h6.2M468.1 266.7l2.5 .5-2.5 .5zM168.5 291.8h5M171 291.3l2.5 .5-2.5 .5zM173.5 288.6v11.6M179.2 287.6l2.5-.5v1zM179.2 291.8l2.5-.5v1zM179.2 283.1l2.5-.5v1.1z"/>
<path d="M179.2 287.6h54.6M179.2 291.8h6.5M179.2 283.1h103.6M212 297h1l-.5 2.5zM212.5 294.1v5.4M245.9 287.6h33M276.4 287.1l2.5 .5-2.5 .5zM278.9 284.4v18.2M297.1 283.1h81.5M365.1 291.8h7.4M370 291.3l2.5 .5-2.5 .5zM372.5 288.6v11.6"/>
<path d="M373.1 291.8l2.6-.5v1zM373.1 291.8h5M373.1 288.6v11.6M374.1 299.5h24.6M376.1 282.6l2.5 .5-2.5 .6zM395 297h1l-.5 2.5zM395.5 294.5v5M212.5 300.6l.5 2.5h-1zM212.5 300.6v5M262.4 315.3v32.5M283.8 307.4h122.3M395.5 307.4l.5 2.5h-1z"/>
<path d="M395.5 307.4v5M402.4 304.9h1l-.5 2.5zM402.9 302.5v4.9M168.5 336.9h5M171 336.4l2.5 .5-2.5 .5zM173.5 330.2v17.6M184.1 323.3h189.7M184.7 336.9l2.5-.5v1zM184.7 336.9h5M184.7 330.2v9.9M368.2 338.7h4.9M370.6 338.2l2.5 .5-2.5 .5z"/>
<path d="M373.1 330.3v11.6M383.5 323.3h22.6M384.3 338.7l2.5-.5v1zM384.3 330.3v11.6M384.3 338.7h5M402.9 323.3l.5 2.5h-1zM402.9 323.3v5M173.5 344.6l2.5-.4v.9zM173.5 344.6h34.3M217.5 344.6h44.9M259.9 344.2l2.5 .4-2.5 .5z"/>
<circle cx="173.5" cy="252.6" r="2.51"/>
</g>
<g fill="#000">
<path d="M173.5 36.7l2.5-.5v1zM381.8 36.2l2.5 .5-2.5 .5zM162.8 79.4h.9l-.5 2.5zM163.2 74l.5 2.5h-.9zM391.5 79.4h1.1l-.6 2.5zM392 67.6l.6 2.5h-1.1zM403.5 74.6h1.1l-.5 2.6zM171 87.4l2.5 .5-2.5 .5zM179.2 87.9l2.5-.5v1zM325.1 90l2.5-.5v.9zM376.1 89.5l2.5 .5-2.5 .4zM404.1 81.9l.5 2.5h-1.1z"/>
<path d="M179.2 102l2.5-.5v.9zM376.1 101.5l2.5 .5-2.5 .4zM107.8 148.4l2.5 .5-2.5 .5zM124.6 148.9l2.5-.5v1zM438.9 148.4l2.5 .5-2.5 .5zM455.7 148.9l2.6-.5v1zM107.6 175.8l2.5 .5-2.5 .5zM124.6 176.3l2.5-.5v1zM421.7 158.9l.5 2.5h-1zM441.4 176.3l2.5-.5v1zM453.4 175.8l2.5 .5-2.5 .5zM160.6 194.4l.5 2.5h-1z"/>
<path d="M132.3 200.7l.5 2.4h-1zM160.1 218.1h1l-.5 2.5zM429.1 200.7l.5 2.4h-1zM61.4 219l.5 2.5h-.9zM73.4 228.2l.5 2.4h-.9zM85 235.9h.9l-.5 2.5zM197 229.6l2.6-.2-2.3 1.2zM388.9 236.9h1l-.5 2.4zM491.4 228.2l.5 2.4h-1zM498.6 219l.5 2.5h-1zM61 250.1h.9l-.5 2.6zM73 250.1h.9l-.5 2.6z"/>
<path d="M85.4 252.7l.5 2.4h-.9zM131.8 250.1h1l-.5 2.6zM226.8 256.8l2.4-.5v1zM250.4 256.3l2.6 .5-2.6 .5zM359.6 258.1l2.5 .5-2.5 .5zM370.8 258.6l2.5-.5v1zM389.4 248l.5 2.6h-1zM421.2 250.1h1l-.5 2.6zM428.6 250.1h1l-.5 2.6zM452.6 260.3l2.5-.5v1.1zM482.7 250.1h1l-.5 2.6zM483.2 238.4l.5 2.5h-1z"/>
<path d="M490.9 250.1h1l-.5 2.6zM498.1 250.1h1l-.5 2.6zM95.4 269.7l2.5-.5v1zM111 260.9l2.5 .5-2.5 .5zM122.1 269.2l2.5 .5-2.5 .5zM124.6 261.4l2.5-.5v1zM200.6 263.5l2.5-.5v1zM250.4 263l2.6 .5-2.6 .5zM353.4 262.6l2.5-.5v1zM368.4 262.1l2.4 .5-2.4 .5zM438.9 259.8l2.5 .5-2.5 .6zM441.4 267.2l2.5-.5v1z"/>
<path d="M468.1 266.7l2.5 .5-2.5 .5zM171 291.3l2.5 .5-2.5 .5zM179.2 287.6l2.5-.5v1zM179.2 291.8l2.5-.5v1zM179.2 283.1l2.5-.5v1.1zM212 297h1l-.5 2.5zM276.4 287.1l2.5 .5-2.5 .5zM370 291.3l2.5 .5-2.5 .5zM373.1 291.8l2.6-.5v1zM376.1 282.6l2.5 .5-2.5 .6zM395 297h1l-.5 2.5zM212.5 300.6l.5 2.5h-1z"/>
<path d="M395.5 307.4l.5 2.5h-1zM402.4 304.9h1l-.5 2.5zM171 336.4l2.5 .5-2.5 .5zM184.7 336.9l2.5-.5v1zM370.6 338.2l2.5 .5-2.5 .5zM384.3 338.7l2.5-.5v1zM402.9 323.3l.5 2.5h-1zM173.5 344.6l2.5-.4v.9zM259.9 344.2l2.5 .4-2.5 .5z"/>
<path d="M171 252.7l2.5 2.4a2.49 2.49 0 0 1-2.5-2.4z" fill-rule="evenodd"/>
<path d="M173.5 250.1l2.5 2.6h-5l2.5 2.4z" fill-rule="evenodd"/>
<path d="M173.5 250.1a2.6 2.6 0 0 1 2.5 2.6z" fill-rule="evenodd"/>
</g>
<!-- layer: Center Mark (ANSI) -->
<g fill="none" stroke="#000" stroke-width=".4">
<path d="M176 58.1h6.4M179.2 54.9v6.4M375.4 58.1h6.4M378.6 54.9v6.4M176 74h6.4M179.2 70.8v6.4M321.9 77.2h6.4M325.1 74v6.3M375.4 74h6.4M378.6 70.8v6.4M199.3 174.1h1.4M203.7 174.1h6.4"/>
<path d="M206.9 166.4v1.4M206.9 170.9v6.3M210.9 174.1h6.3M213.1 174.1h1.9M214.1 170.9v6.3M218 174.1h6.3M221.2 166.4v1.4M221.2 170.9v6.3M227.4 174.1h1.9M232.3 174.1h6.3M235.5 166.4v1.4M235.5 170.9v6.3"/>
<path d="M239.5 174.1h6.3M241.7 174.1h1.9M242.6 170.9v6.3M246.6 174.1h6.3M249.7 166.4v1.4M249.7 170.9v6.3M256 174.1h1.4M265.6 165.5h6.3M268.7 162.4v6.3M287.8 165.5h6.3M291 162.4v6.3M317.9 163.8h6.4"/>
<path d="M321.1 160.6v6.3M337 163.8h6.3M340.2 160.6v6.3M107.7 197.5v6.3M112.5 197.5v6.3M197.4 194.4h6.4M200.6 191.3v6.3M206.9 180.2v1.5M221.2 180.2v1.5M226.8 188.8v25.6M235.5 180.2v1.5M249.7 180.2v1.5"/>
<path d="M249.8 194.4h6.4M253 191.3v6.3M265.6 184.6h6.3M268.7 181.4v6.4M277.9 192.3h6.4M278.9 197h.8M281.1 189.1v6.4M281.1 198.6v6.4M282.7 197h6.4M285.9 190.1v.7M285.9 193.9v6.3M287.8 184.6h6.3"/>
<path d="M291 181.4v6.4M292.1 197h.8M297.9 197h.9M301.8 197h6.3M304.9 190.1v.7M304.9 193.9v6.3M306.5 192.3h6.4M309.7 189.1v6.4M309.7 198.6v6.4M311.1 197h.8M324 186.6h6.4M327.2 183.5v6.3"/>
<path d="M329.1 191.9h1.5M333.6 191.9h6.3M336.7 184.3v1.4M336.7 188.7v6.4M336.7 198.1v1.4M342.9 191.9h1.5M453.5 197.5v6.3M458.3 197.5v6.3M104.5 200.7h6.4M109.3 200.7h6.3M182.1 205.8h6.4M185.3 202.6v6.4"/>
<path d="M226.8 217.4v6.4M277.9 201.8h6.4M285.9 203.2v.8M304.9 203.2v.8M306.5 201.8h6.4M327.2 217.9v6.4M376.6 217.9v6.4M110.3 228.2h6.3M110.3 238.4h6.3M113.5 225v6.3M113.5 235.3v6.3M195 220.6h25.6"/>
<path d="M223.6 220.6h6.3M226.8 226.8v25.5M232.9 220.6h25.6M277.9 230.6h6.4M281.1 227.4v6.3M306.5 230.6h6.4M309.7 227.4v6.3M324 221.1h6.4M349.8 239.3h6.1M350.2 230.6h6.4M353.4 227.4v6.3M358.9 239.3h6.4"/>
<path d="M362.1 227v6.2M362.1 236.2v6.3M367.7 230.6h6.3M368.3 239.3h6.1M370.8 227.4v6.3M373.4 221.1h6.4M449.4 228.2h6.3M449.4 238.4h6.3M452.6 225v6.3M452.6 235.3v6.3M197.4 246.8h6.4M200.6 243.6v6.4"/>
<path d="M249.8 246.8h6.4M253 243.6v6.4M350.2 248h6.4M353.4 244.9v6.3M362.1 245.5v6.2M367.7 248h6.3M370.8 244.9v6.3M275.7 307.4h6.4M278.9 304.2v6.4M176 323.3h6.4M179.2 320.1v6.4M375.4 323.3h6.4"/>
<path d="M378.6 320.1v6.4"/>
</g>
<!-- layer: Centerline (ANSI) -->
<g fill="none" stroke="#000" stroke-width=".4">
<path d="M362.1 164v11.5M362.1 178.5v4M345.6 180.5h11.5M360.1 180.5h4M362.1 185.5v11.5M367.1 180.5h11.5M326.6 211.6h5.2M334.8 211.6h4M341.8 211.6h5.1M351 211.6h6.1M360.1 211.6h4M367.1 211.6h6.1"/>
<path d="M448 200.7h15.9"/>
</g>
<!-- layer: Symbol (ANSI) -->
<g fill="none" stroke="#000" stroke-width=".4">
<path d="M261 48.8h-42.8l-38.9 28.6M292.2 48.8h26.3l65.1 32.5M175.9 79.3l.6 .8-2.3 1.1zM179.1 77.6l-4.9 3.6M379.5 74.9l2.1 1.5-.7 .7zM379.5 74.9l16.9 17.2h6.9M381.6 79.7l2 1.6-2.5-.7zM331.7 121.3h-17.9l-22.7 44.1M291.1 165.2l.6-2.1 .8 .4-1.4 1.9M92.8 193.6h2.4l17.1 33.5M470.1 196.2h-2.5l-13.9 30.9M110.7 225.1l.9-.4 .7 2.4z"/>
<path d="M280.5 231.2l-.5 2.5-.9-.3zM280.5 231.2l-16.8 41.6h-19M454.3 224.5l.9 .5-1.5 2.1zM122.4 249.9l1.5 2.1-2.2-1.3zM123.9 252l-5.2-4.6-37.4 23.2h-2.4M175.9 249.9l3.2-3.9h-8.8l-2.2 25.4h-2.5M175.9 250.2l.2 .2-.2 .2M383.7 252l2.2 1.2-.6 .8zM383.7 252l9.7 8.3M394.4 261.1l10.5 9h2.6"/>
</g>
<path d="M175.9 79.3l.6 .8-2.3 1.1zM379.5 74.9l2.1 1.5-.7 .7zM381.6 79.7l2 1.6-2.5-.7zM291.7 163.1l.8 .4-1.5 2zM110.7 225.1l.9-.4 .7 2.4zM280.5 231.2l-.5 2.5-.9-.3zM454.3 224.5l.9 .5-1.5 2.1zM122.4 249.9l1.5 2.1-2.2-1.3zM175.4 249.7l.7 .7-1.9 1.6zM383.7 252l2.2 1.2-.6 .8z" fill="#000"/>
<g font-size="6.3">
<text x="413.5" y="389.4">REAR PANEL</text>
<text x="416.6" y="410.9">C</text>
<text x="451.6" y="411.9">SHEET METAL CHALLENGE</text>
</g>
<text font-size="5.3" x="434.8" y="364.9">Portland Community College</text>
<g font-size="4.2">
<text x="68.7" y="11.7">4</text>
<text x="208.4" y="11.7">3</text>
<text x="348.1" y="11.7">2</text>
<text x="487.8" y="11.7">1</text>
<text x="274.4" y="38.2">16.60</text>
<text x="261" y="50.3">MIN. BEND RAD.</text>
<text x="15.1" y="55.5">D</text>
<text x="540.9" y="55.5">D</text>
<text x="159.1" y="67.6">.625</text>
<text x="400" y="68">.375</text>
<text x="386.8" y="75.6">1.125</text>
<text x="188.5" y="89.4">.450</text>
<text x="353.1" y="91.5">4.213</text>
<text x="404.1" y="93.7">2X INSTALL INSIDE OF TOP FLANGE</text>
<text x="281.9" y="103.5">15.700</text>
<text x="332.5" y="122.9">4X INSTALL NEARSIDE</text>
<text x="201.7" y="138">2.630</text>
<text x="216" y="138">3.755</text>
<text x="230.3" y="138">4.880</text>
<text x="244.5" y="138">6.005</text>
<text x="314.8" y="138.5">11.624</text>
<text x="333.8" y="138.5">13.124</text>
<text x="326.4" y="146.3">12.854</text>
<text x="341.2" y="148.8">13.705</text>
<text x="370.3" y="148.8">15.995</text>
<text x="81.6" y="150.4">REF 1.125</text>
<text x="182.4" y="150.2">.93</text>
<text x="208.9" y="151.1">3.193</text>
<text x="237.4" y="151.1">5.443</text>
<text x="263.5" y="151.1">7.500</text>
<text x="285.8" y="151.1">9.250</text>
<text x="465.5" y="150.4">1.13 REF</text>
<text x="394.3" y="161.4">7.000</text>
<text x="15.2" y="163.4">C</text>
<text x="394.3" y="167.1">6.860</text>
<text x="541" y="163.4">C</text>
<text x="89.5" y="177.8">1.142</text>
<text x="155.4" y="175.6">6.190</text>
<text x="394.3" y="174.9">5.682</text>
<text x="464.5" y="177.8">1.142</text>
<text x="394.3" y="180.7">5.200</text>
<text x="155.4" y="186.1">5.360</text>
<text x="394.3" y="192">4.755</text>
<text x="394.3" y="186.3">4.785</text>
<text x="25.7" y="195.1">2X INSTALL ON INSIDE OF FLANGE</text>
<text x="470.9" y="197.7">2X INSTALL ON INSIDE OF FLANGE</text>
<text x="146.2" y="202.6">3.69</text>
<text x="394.3" y="198.6">4.380</text>
<text x="394.3" y="203.3">4.005</text>
<text x="417.6" y="207.3">7.38</text>
<text x="155.4" y="213.3">2.063</text>
<text x="394.3" y="213.1">3.235</text>
<text x="423.9" y="218.1">4.095</text>
<text x="145" y="222.1">2.522</text>
<text x="394.3" y="222.6">2.485</text>
<text x="494.5" y="228">2.65</text>
<text x="127.1" y="228.2">4.095</text>
<text x="394.3" y="232.1">1.737</text>
<text x="56.2" y="237.4">2.650</text>
<text x="486.2" y="238">1.930</text>
<text x="68.2" y="241.9">1.930</text>
<text x="394.3" y="240.9">1.049</text>
<text x="478" y="245.6">1.120</text>
<text x="80.2" y="247.8">1.120</text>
<text x="385.3" y="246.4">.688</text>
<text x="127.4" y="262.9">.875</text>
<text x="234.6" y="258.3">2.063</text>
<text x="275.9" y="263.8">8.475</text>
<text x="280.7" y="259.3">8.850</text>
<text x="298.6" y="259">10.350</text>
<text x="320.9" y="259.5">12.104</text>
<text x="344.4" y="260.1">.688</text>
<text x="444.1" y="261.9">.88</text>
<text x="213.2" y="265">4.125 SQUARE</text>
<text x="303.3" y="264">10.725</text>
<text x="327.2" y="264">12.600</text>
<text x="355.7" y="268.9">14.850</text>
<text x="376.6" y="264.2">1.376 SQ</text>
<text x="455.4" y="268.7">2.30</text>
<text x="15.3" y="271.4">B</text>
<text x="46.9" y="272.1">MIN. BEND RAD.</text>
<text x="100.9" y="271.2">2.295</text>
<text x="133.6" y="272.9">MIN. BEND RAD.</text>
<text x="201.4" y="274.3">2X INSTALL NEARSIDE</text>
<text x="408.2" y="271.6">MIN. BEND RAD.</text>
<text x="541.1" y="271.4">B</text>
<text x="283.6" y="284.7">15.700</text>
<text x="186.4" y="293.3">.450</text>
<text x="209.5" y="293.3">.09</text>
<text x="234.6" y="289.1">7.850</text>
<text x="349.5" y="293.3">.05 GAP</text>
<text x="391.5" y="304.4">.625</text>
<text x="397.7" y="320.3">1.250</text>
<text x="177.2" y="338.5">.88</text>
<text x="374.8" y="340.2">.88</text>
<text x="208.5" y="346.1">7.00</text>
<text x="15.2" y="379.3">A</text>
<text x="541" y="379.3">A</text>
<text x="343.7" y="398.5">Shelby</text>
<text x="388.1" y="398.7">10/14/2025</text>
<text x="532.1" y="410.1">A</text>
<text x="426.1" y="417">1 / 2</text>
<text x="501.3" y="418.3">1</text>
<text x="511.8" y="418.3">1</text>
<text x="68.7" y="423.2">4</text>
<text x="208.4" y="423.2">3</text>
<text x="348.1" y="423.2">2</text>
<text x="487.8" y="423.2">1</text>
</g>
<text font-size="3.9" x="140.3" y="240.3">⌀4.500 THRU</text>
<g font-size="3.5">
<text x="413.5" y="374.6">TITLE</text>
<text x="343.7" y="393.8">DRAWN</text>
<text x="343.7" y="403.4">CHECKED</text>
<text x="415.5" y="404.1">SIZE</text>
<text x="451.6" y="404.1">DWG NO</text>
<text x="530.3" y="404">REV</text>
<text x="343.7" y="412.9">APPROVED</text>
<text x="413.5" y="416.1">SCALE</text>
<text x="489.7" y="418.3">SHEET</text>
<text x="506.2" y="418.3">OF</text>
</g>
<g font-size="2.6">
<text x="356.3" y="361.4">UNLESS OTHERWISE SPECIFIED:</text>
<text x="359.2" y="366.5">DIMENSIONS ARE IN INCHES</text>
<text x="368.4" y="369.4">TOLERANCES:</text>
<text x="365.3" y="372.4">FRACTIONAL ±1/32&quot;</text>
<text x="369" y="375.4">ANGULAR ±2°</text>
<text x="371.1" y="381.4">.XXX ±.004</text>
<text x="372.4" y="378.4">.XX: ±.01</text>
<text x="360" y="387.3">DO NOT SCALE DRAWING</text>
</g>
</svg>
